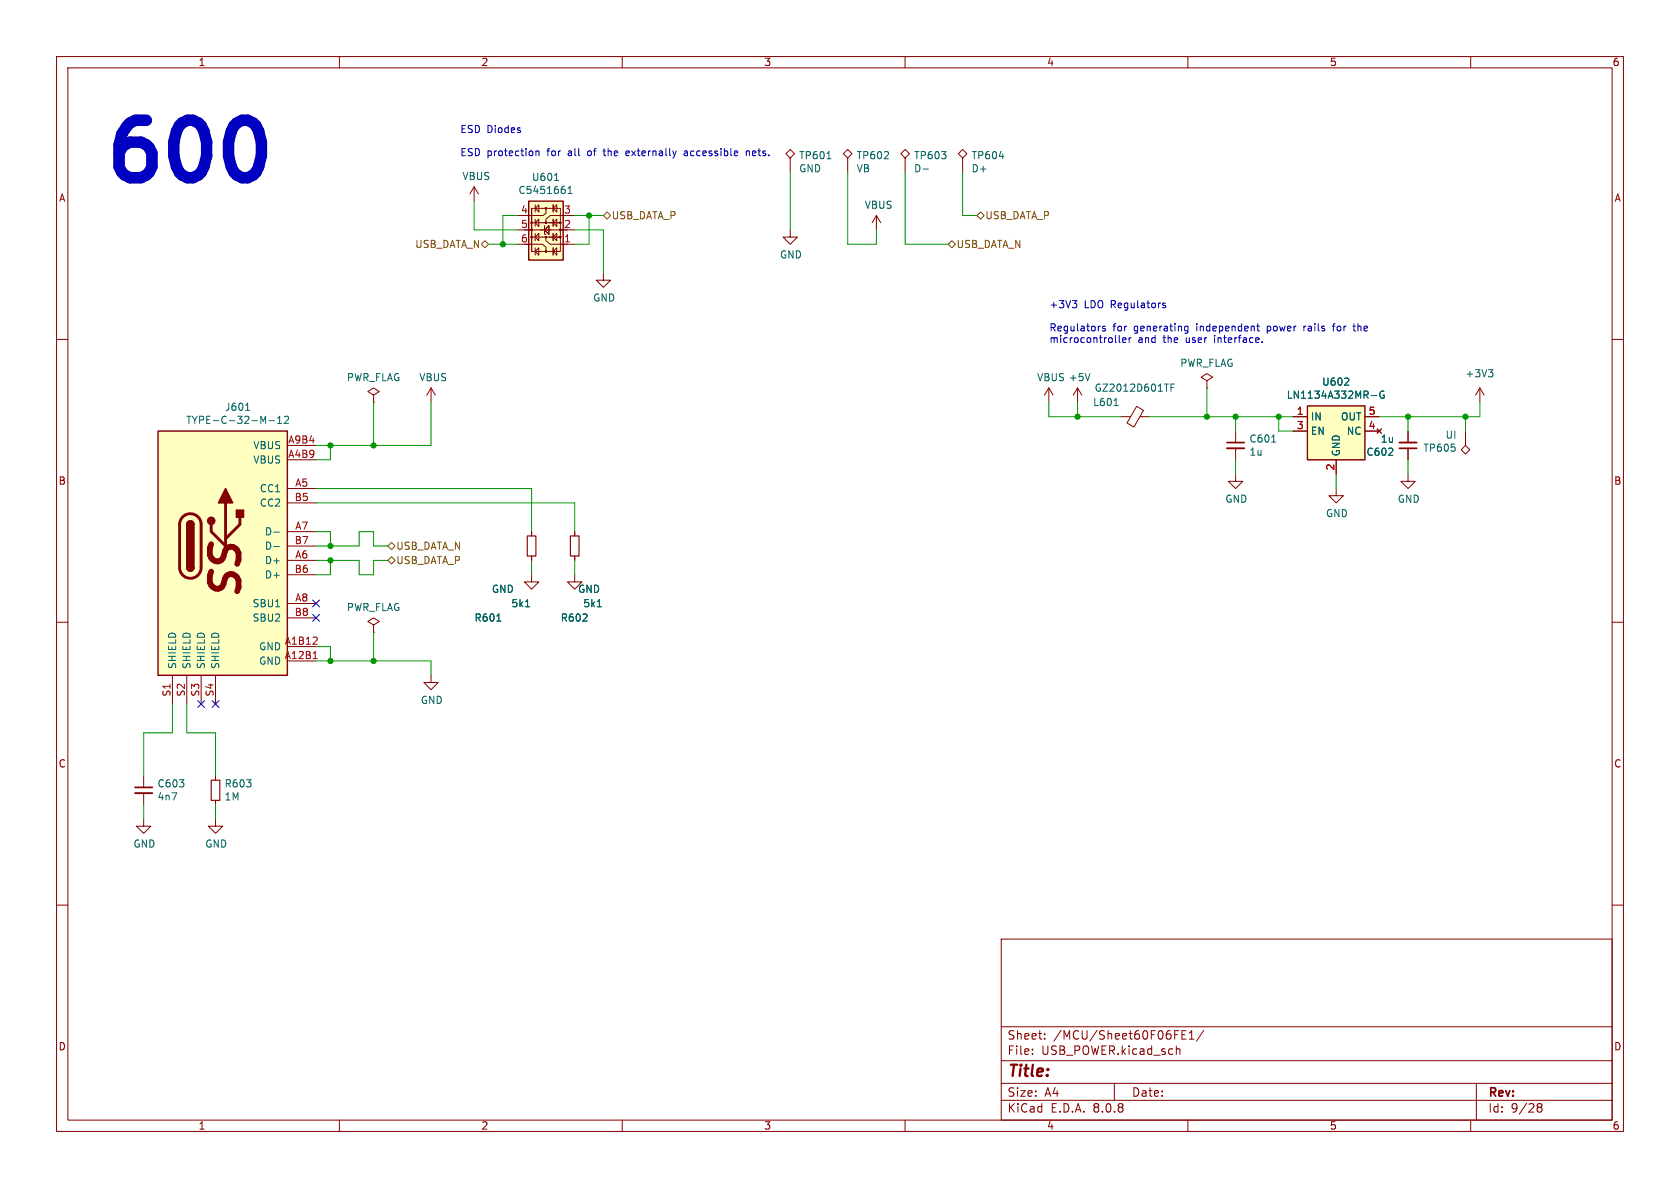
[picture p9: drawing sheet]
<svg xmlns="http://www.w3.org/2000/svg" width="297mm" height="210mm" viewBox="0 0 297 210" stroke-linecap="round" stroke-linejoin="round" font-family="sans-serif">
<g fill="none" stroke="#840000" stroke-width=".18">
<path d="M10 10h277v190h-277zM12 12h273v186h-273zM60 10v2M110 10v2M160 10v2M210 10v2M260 10v2M10 60h2M213.4 67.3l1-.6-1-.7-1.1 .7 1.1 .6v1.3M213.4 68.6h.1M285 60h2M10 110h2"/>
<path d="M285 110h2M25.4 137.2v2M25.4 140.2v2M10 160h2M177 166h108v32h-108zM285 160h2M60 198v2M110 198v2M160 198v2M177 194.5h108M177 191.5h108M177 187.5h108"/>
<path d="M177 181.5h108M182.5 186.3v.1M182.5 185.5v.1M184.7 183.6v.1M184.7 182.8v.1M197 191.5v3M208 184.9v1.5M208 185.5l.2-.1 .3 .1 .1 .9M209 182.9h.5M209.7 182.2h-.7v1.5h.7M210 198v2M210.2 183.7h.9"/>
<path d="M210.2 182.6l.5-.4v1.5M212.8 182.1l-1.3 2M260 198v2M261 191.5v6.5M271.7 195.5l.3 .2M271.7 195.4l.3-.3 .5 .1 .1 .3-.3 .2M272 195.7h.3M272 195.7l-.3 .3M272.3 195.7l.3 .3-.1 .5-.5 .1-.3-.3"/>
</g>
<path d="M23.9 140.2h3" fill="none" stroke="#840000" stroke-width=".33"/>
<path d="M23.9 139.2h3" fill="none" stroke="#840000" stroke-width=".3"/>
<path d="M27.9 76.2h22.9v43.2h-22.9z" fill="#ffffc2"/>
<path d="M27.9 76.2h22.9v43.2h-22.9zM33 92.7a.64 .64 0 0 1 .7-.6 .64 .64 0 0 1 .6 .6M33 100.3a.64 .64 0 0 0 .7 .7 .64 .64 0 0 0 .6-.7" fill="none" stroke="#840000" stroke-width=".25"/>
<path d="M32.3 91.4a1.9 1.9 0 0 1 2.1-.4 1.9 1.9 0 0 1 1.2 1.7v7.6a1.91 1.91 0 0 1-1.9 1.9 1.91 1.91 0 0 1-2-1.9l.1-7.7 .1-.7zM37.3 92.7v1.3l2.6 2.5M39.9 88.9v8.9M42.4 91.4v1.3l-2.5 2.6" fill="none" stroke="#840000" stroke-width=".51"/>
<g fill="#840000" stroke="#840000" stroke-width=".25">
<path d="M33 100.3h1.3a.64 .64 0 0 1-.6 .7 .64 .64 0 0 1-.7-.7z"/>
<path d="M33 92.7h1.3v7.6h-1.3z"/>
<path d="M33.2 92.3a.64 .64 0 0 1 .7-.2 .64 .64 0 0 1 .4 .6h-1.3z"/>
<path d="M39.9 86.4l1.2 2.5h-2.5z"/>
<path d="M41.8 90.2h1.3v1.2h-1.3z"/>
<circle cx="37.3" cy="92.1" r=".63"/>
</g>
<g fill="none" stroke="#840000" stroke-width=".18">
<path d="M160 26.4l.8 .8-.8 .7-.7-.7zM160 27.9v2.6M169.4 27.2l.8-.8 .7 .8-.7 .7zM170.2 27.9v2.6M106.7 48.3v1.2h1.2l-1.2 1.3-1.3-1.3h1.3M50.8 78.7h5.1M66 69.9l1.1-.7-1.1-.6-1 .6 1 .7v1.2M66 71.1h.1M76.2 68.6l-.8 1.3M76.2 68.6v2.5M76.2 68.6l.8 1.3M185.4 68.6l-.7 1.3"/>
<path d="M185.4 68.6v2.5M185.4 68.6l.8 1.3M190.5 68.6l-.8 1.3M190.5 68.6v2.5M190.5 68.6l.8 1.3M198.1 73.7h1.8M200.9 71.8l1.3 .7-1.7 3-1.3-.7zM201.5 73.7h1.7M258.3 79.5l.8-.8 .7 .8-.7 .8zM259.1 76.2v2.5M261.6 68.6l-.7 1.3M261.6 68.6v2.5"/>
<path d="M261.6 68.6l.8 1.3M50.8 81.3h5.1M50.8 86.4h5.1M50.8 99.1h5.1M50.8 94h5.1M50.8 88.9h5.1M50.8 96.5h5.1M94 94v.7M94 98.3v.8M101.6 94v.7M101.6 98.3v.8M30.5 119.4v5.1"/>
<path d="M33 119.4v5.1M35.6 119.4v5.1M38.1 119.4v5.1M50.8 116.8h5.1M50.8 114.3h5.1M50.8 106.7h5.1M50.8 101.6h5.1M50.8 109.2h5.1M66 110.5l1.1-.6-1.1-.7-1 .7 1 .6v1.3M66 111.8h.1M94 101.6v1.3h-1.3l1.3 1.2 1.2-1.2h-1.2M101.6 101.6v1.3h-1.3l1.3 1.2 1.3-1.2h-1.3"/>
</g>
<path d="M55.3 113.9h.8M55.4 116.4h.7M56 112.7v.5" fill="none" stroke="#a90000" stroke-width=".18"/>
<g fill="none" stroke="#006464" stroke-width=".18">
<path d="M163.2 29.9h.9M176.7 27.6h.7M43.4 72.5h.7M47.6 74.4h.9M49.1 74.8h.7M49.1 73.9l.3-.3v1.2M50.3 73.7l.5-.1 .2 .3-.8 .9h.8M192.7 66l-.4 1.3M196.9 71.7h.8M207 68.5h.4M207.6 67.9h-.6v1.3M263.1 65.3h.8l-.4 .5"/>
<path d="M263.7 65.8l.2 .3v.3l-.2 .2M48.4 94.1h1M48.4 96.6h1M87.8 109.8h.7M92.9 107.3h.7M105.6 107.3h.7"/>
</g>
<path d="M93.2 94.7h1.5v3.6h-1.5zM100.8 94.7h1.6v3.6h-1.6z" fill="none" stroke="#840000" stroke-width=".2"/>
<path d="M231.1 71.8h10.2v9.5h-10.2z" fill="#ffffc2"/>
<path d="M231.1 71.8h10.2v9.5h-10.2z" fill="none" stroke="#840000" stroke-width=".25"/>
<path d="M83.8 33l-.7 1.3M83.8 33v2.6M83.8 33l.8 1.3M228.6 73.7h2.5M228.6 76.2h2.5M241.3 73.7h2.5M241.3 76.2h2.5M243.5 75.8l.7 .8M244.2 75.8l-.7 .8M236.2 81.3v2.5" fill="none" stroke="#840000" stroke-width=".18"/>
<path d="M237.7 68.1h.8M238.4 66.9v.5M242.4 69.9h1M244.7 69.2a.59 .59 0 0 0-.8 .6 .59 .59 0 0 0 .8 .5v-.4h-.2" fill="none" stroke="#006464" stroke-width=".18"/>
<path d="M93.5 35.6h6.1v10.4h-6.1z" fill="#ffffc2"/>
<path d="M93.5 35.6h6.1v10.4h-6.1z" fill="none" stroke="#840000" stroke-width=".25"/>
<g fill="none" stroke="#840000" stroke-width=".18">
<path d="M91.4 38.1h2.6M94 36.8h5.1v7.7h-5.1zM94 39.4h5.1M94.6 39.4l.6-.7v1.3zM94.6 36.8l.6-.6v1.3zM94.6 36.2v1.3M94.6 38.7v1.3M96.3 39.9v1.5h.2M96.5 36.8v.9l-.5 .4h-3.3M97.8 39.4l.6-.7v1.3zM97.8 36.8l.6-.6v1.3zM97.8 36.2v1.3"/>
<path d="M97.8 38.7v1.3M99.1 38.1h2.5M100.3 38.1h-3l-.8 .6v.8M139.7 26.4l.8 .8-.8 .7-.8-.7zM139.7 27.9v2.6M149.1 27.2l.8-.8 .7 .8-.7 .7zM149.9 27.9v2.6M154.9 38.1l-.7 1.3M154.9 38.1v2.5M154.9 38.1l.8 1.3M91.4 40.6h10.2M91.4 43.2h2.6"/>
<path d="M92.7 43.2h3.2l.6 .5v.9M94 41.9h5.1M94.6 44.5l.6-.7v1.3zM94.6 41.9l.6-.6v1.2zM94.6 41.3v1.2M94.6 43.8v1.3M96.3 40.6l.7-.7v1.5zM96.5 41.9v.6l.8 .7h3M97.8 44.5l.6-.7v1.3zM97.8 41.9l.6-.6v1.2zM97.8 41.3v1.2M97.8 43.8v1.3"/>
<path d="M99.1 43.2h2.5M139.7 40.6v1.3h1.3l-1.3 1.3-1.3-1.3h1.3M218.4 76.2v2M218.4 79.2v2.1M228.6 73.7h2.5M228.6 76.2h2.5M241.3 73.7h2.5M241.3 76.2h2.5M243.5 75.8l.7 .8M244.2 75.8l-.7 .8M248.9 76.2v2M248.9 79.2v2.1"/>
<path d="M94 94v.7M94 98.3v.8M101.6 94v.7M101.6 98.3v.8M218.4 83.8v1.3h1.3l-1.3 1.3-1.2-1.3h1.2M236.2 86.4v1.2h1.3l-1.3 1.3-1.3-1.3h1.3M236.2 81.3v2.5M248.9 83.8v1.3h1.3l-1.3 1.3-1.3-1.3h1.3M76.2 119.4v1.3h1.3l-1.3 1.2-1.3-1.2h1.3M38.1 137.2v.7M25.4 144.8v1.3h1.3l-1.3 1.2-1.3-1.2h1.3M38.1 144.8v1.3h1.3l-1.3 1.2-1.3-1.2h1.3"/>
<path d="M38.1 141.5v.7"/>
<circle cx="94" cy="39.4" r=".13"/>
<circle cx="96.5" cy="36.8" r=".13"/>
<circle cx="96.5" cy="39.4" r=".13"/>
<circle cx="99.1" cy="39.4" r=".13"/>
<circle cx="94" cy="40.6" r=".13"/>
<circle cx="94" cy="41.9" r=".13"/>
<circle cx="96.5" cy="41.9" r=".13"/>
<circle cx="96.5" cy="44.5" r=".13"/>
<circle cx="99.1" cy="41.9" r=".13"/>
<circle cx="99.1" cy="40.6" r=".13"/>
</g>
<path d="M98 31.9h.8M100.4 34.2h.7M100.4 33.3l.4-.4v1.3M146.2 28.1h.7M224.8 78.2h.7M237.7 68.1h.8M238.4 66.9v.5M242.4 69.9h1M244.7 69.2a.59 .59 0 0 0-.8 .6 .59 .59 0 0 0 .8 .5v-.4h-.2M87.8 109.8h.7M92.9 107.3h.7M105.6 107.3h.7" fill="none" stroke="#006464" stroke-width=".18"/>
<path d="M216.9 79.2h3.1M247.4 78.2h3" fill="none" stroke="#840000" stroke-width=".33"/>
<path d="M216.9 78.2h3.1M247.4 79.2h3" fill="none" stroke="#840000" stroke-width=".3"/>
<path d="M37.3 137.9h1.6v3.6h-1.6z" fill="none" stroke="#840000" stroke-width=".2"/>
<path d="M106.7 38.1l.6-.6 .6 .6-.6 .6zM172.7 38.1l.7-.6 .6 .6-.6 .6zM85.1 43.2l.6-.7 .7 .7-.7 .6zM168.3 42.5l.6 .7-.6 .6-.7-.6zM68.6 99.1l.6-.7 .6 .7-.6 .6zM68.6 96.5l.6-.6 .6 .6-.6 .7z" fill="none" stroke="#725600" stroke-width=".18"/>
<path d="M45.7 23.2l.5 1.9v2.5l-.5 1.9" fill="none" stroke="#0000c2" stroke-width="2"/>
<g fill="none" stroke="#0000c2" stroke-width=".18">
<path d="M94.7 26.7v.8M94.7 26.8l.2-.1h.3l.1 .8M106.6 26.7h.5M106.8 26.3v1.2M111.1 26.7h-.3l-.1 .2v.6h.4M111.3 27l-.6 .1M121 26.7h.5M121.5 27h-.4l-.2 .2 .2 .3h.4M131.9 26.8l.2-.1h.3l.1 .8M131.9 26.7v.8M189.6 53.1h.8l-.5 .5M190.1 53.6l.3 .3v.3l-.3 .2"/>
<path d="M194.4 57.7h.1M195.4 57.7h-.3l-.2 .1 .1 .2 .4 .1v.3h-.5M197.9 59.3v1.1l.1 .1M199.6 59.7v.8M200 59.7l-.4 .2M205.5 53.8l.6 .4-.2 .2h-.4M206 53.6h-.3l-.2 .1M209.4 58.3l.2 .2 .4-.1M210 57.7h-.4l-.2 .2M210 57.7v1l-.2 .2h-.3M222.2 57.7h.5M222.3 57.2v1.1l.4 .2"/>
<path d="M230.5 57.7v.8M230.8 57.7l-.3 .2M235.5 57.7h.5M236 57.2l-.3 .2v1.1M239.2 57.7h.4M239.3 57.2v1.1l.3 .2M198.5 60.1l.6-.1-.1-.2-.4-.1-.1 .2v.6h.5M223.1 60.4v.1"/>
</g>
<g fill="none" stroke="#009600" stroke-width=".18">
<path d="M83.8 35.6v5h7.6M91.4 38.1h-2.5v5.1M101.6 38.1h5.1M104.1 38.1v5.1h-2.5M139.7 30.5v10.1M149.9 30.5v12.7h5v-2.6M160 30.5v12.7h7.6M170.2 30.5v7.6h2.5M86.4 43.2h5M101.6 40.6h5.1v7.7M58.4 78.7v2.6h-2.5M66 71.1v7.6"/>
<path d="M76.2 71.1v7.6h-20.3M185.4 71.1v2.6h12.7M190.5 71.1v2.6M203.2 73.7h25.4M213.4 68.6v5.1M218.4 73.7v2.5M226.1 73.7v2.5h2.5M248.9 73.7v2.5M259.1 73.7v2.5M261.6 71.1v2.6h-17.8M55.9 96.5h7.6v-2.5h2.5v2.5h2.6M55.9 99.1h7.6v2.5h2.5v-2.5h2.6"/>
<path d="M55.9 94h2.5v2.5M55.9 86.4h38.1v7.6M55.9 88.9h45.7v5.1M58.4 99.1v2.5h-2.5M94 99.1v2.5M101.6 99.1v2.5M218.4 81.3v2.5M236.2 83.8v2.6M248.9 81.3v2.5M55.9 114.3h2.5v2.5M55.9 116.8h20.3v2.6M66 111.8v5"/>
<path d="M30.5 124.5v5h-5.1v7.7M33 124.5v5h5.1v7.7M25.4 142.2v2.6M38.1 142.2v2.6"/>
</g>
<path d="M55.3 108.6l1.2 1.2M55.3 106.1l1.2 1.2M56.5 106.1l-1.2 1.2M56.5 108.6l-1.2 1.2M35 123.9l1.2 1.2M36.2 123.9l-1.2 1.2M37.5 123.9l1.2 1.2M38.7 123.9l-1.2 1.2" fill="none" stroke="#000084" stroke-width=".18"/>
<g fill="#009600" stroke="#009600" stroke-width=".18">
<circle cx="248.9" cy="73.7" r=".46"/>
<circle cx="226.1" cy="73.7" r=".46"/>
<circle cx="218.4" cy="73.7" r=".46"/>
<circle cx="259.1" cy="73.7" r=".46"/>
<circle cx="213.4" cy="73.7" r=".46"/>
<circle cx="190.5" cy="73.7" r=".46"/>
<circle cx="58.4" cy="99.1" r=".46"/>
<circle cx="58.4" cy="96.5" r=".46"/>
<circle cx="58.4" cy="78.7" r=".46"/>
<circle cx="58.4" cy="116.8" r=".46"/>
<circle cx="66" cy="116.8" r=".46"/>
<circle cx="66" cy="78.7" r=".46"/>
<circle cx="104.1" cy="38.1" r=".46"/>
<circle cx="88.9" cy="43.2" r=".46"/>
</g>
<text font-size="14.2" fill="#0000c2" x="17.8" y="32.8">600</text>
<text font-size="7.1" fill="#840000" x="43.9" y="106.5" transform="rotate(-90 43.9 106.5)">SS</text>
<text font-size="2.8" fill="#840000" x="178" y="190.9">Title:</text>
<g font-size="2.1" fill="#840000">
<text x="178" y="184">Sheet:</text>
<text x="186.2" y="184">/MCU/Sheet60F06FE1/</text>
<text x="178" y="186.7">File:</text>
<text x="184.1" y="186.7">USB_POWER.kicad_sch</text>
<text x="178" y="196.9">KiCad</text>
<text x="178" y="194.1">Size:</text>
<text x="184.7" y="194.1">A4</text>
<text x="185.7" y="196.9">E.D.A.</text>
<text x="193.3" y="196.9">8.0.8</text>
<text x="200" y="194.1">Date:</text>
<text x="263" y="194.3">Rev:</text>
<text x="263" y="196.9">Id:</text>
<text x="267.1" y="196.9">9/28</text>
</g>
<g font-size="1.8" fill="#840000">
<text x="35" y="11.9">1</text>
<text x="85" y="11.9">2</text>
<text x="135" y="11.9">3</text>
<text x="185" y="11.9">4</text>
<text x="235" y="11.9">5</text>
<text x="285" y="11.9">6</text>
<text x="10.3" y="35.9">A</text>
<text x="285.3" y="35.9">A</text>
<text x="10.3" y="85.9">B</text>
<text x="285.3" y="85.9">B</text>
<text x="10.3" y="135.9">C</text>
<text x="285.3" y="135.9">C</text>
<text x="10.3" y="185.9">D</text>
<text x="285.3" y="185.9">D</text>
<text x="35" y="199.9">1</text>
<text x="85" y="199.9">2</text>
<text x="135" y="199.9">3</text>
<text x="185" y="199.9">4</text>
<text x="235" y="199.9">5</text>
<text x="285" y="199.9">6</text>
</g>
<g font-size="1.8" fill="#0000c2">
<text x="81.3" y="23.6">ESD Diodes</text>
<text x="81.3" y="27.7">ESD protection</text>
<text x="96.9" y="27.7">for</text>
<text x="100.7" y="27.7">all</text>
<text x="104.3" y="27.7">of</text>
<text x="107.4" y="27.7">the</text>
<text x="111.5" y="27.7">externally</text>
<text x="122" y="27.7">accessible</text>
<text x="133.2" y="27.7">nets.</text>
<text x="185.4" y="54.6">+3V3</text>
<text x="185.4" y="58.7">Regulators</text>
<text x="191.7" y="54.6">LDO Regulators</text>
<text x="196.8" y="58.7">for</text>
<text x="200.6" y="58.7">generating</text>
<text x="211.8" y="58.7">independent</text>
<text x="224.5" y="58.7">power</text>
<text x="231.1" y="58.7">rails</text>
<text x="236.5" y="58.7">for</text>
<text x="240.4" y="58.7">the</text>
<text x="185.4" y="60.7">microcontroller</text>
<text x="201.2" y="60.7">and</text>
<text x="205.8" y="60.7">the</text>
<text x="209.9" y="60.7">user</text>
<text x="215.1" y="60.7">interface.</text>
</g>
<g font-size="1.8" fill="#006464">
<text x="141.2" y="28.3">TP601</text>
<text x="151.3" y="28.3">TP602</text>
<text x="161.5" y="28.3">TP603</text>
<text x="171.7" y="28.3">TP604</text>
<text x="81.7" y="32">VBUS</text>
<text x="91.5" y="34.5">C5451661</text>
<text x="93.9" y="32.2">U601</text>
<text x="141.2" y="30.7">GND</text>
<text x="151.3" y="30.7">VB</text>
<text x="161.5" y="30.7">D-</text>
<text x="171.7" y="30.7">D+</text>
<text x="152.8" y="37.1">VBUS</text>
<text x="137.8" y="45.9">GND</text>
<text x="104.8" y="53.5">GND</text>
<text x="208.5" y="65">PWR_FLAG</text>
<text x="61.2" y="67.6">PWR_FLAG</text>
<text x="74" y="67.6">VBUS</text>
<text x="183.3" y="67.6">VBUS +5V</text>
<text x="193.2" y="72">L601</text>
<text x="193.4" y="69.4">GZ2012D601TF</text>
<text x="227.4" y="70.7">LN1134A332MR-G</text>
<text x="233.6" y="68.4">U602</text>
<text x="259" y="66.9">+3V3</text>
<text x="32.8" y="75.1">TYPE-C-32-M-12</text>
<text x="39.7" y="72.8">J601</text>
<text x="231.6" y="74.5">IN</text>
<text x="231.6" y="77.1">EN</text>
<text x="237" y="74.5">OUT</text>
<text x="238" y="77.1">NC</text>
<text x="255.5" y="77.7">UI</text>
<text x="44.7" y="82.1">VBUS</text>
<text x="44.7" y="79.6">VBUS</text>
<text x="220.8" y="78.4">C601</text>
<text x="220.8" y="80.7">1u</text>
<text x="237.1" y="80.8" transform="rotate(-90 237.1 80.8)">GND</text>
<text x="241.5" y="80.8">C602</text>
<text x="244" y="78.5">1u</text>
<text x="251.5" y="80.1">TP605</text>
<text x="45.8" y="87.2">CC1</text>
<text x="45.8" y="89.8">CC2</text>
<text x="216.5" y="89.1">GND</text>
<text x="247" y="89.1">GND</text>
<text x="46.7" y="94.8">D-</text>
<text x="234.3" y="91.6">GND</text>
<text x="46.7" y="99.9">D+</text>
<text x="46.7" y="97.4">D-</text>
<text x="44.6" y="107.5">SBU1</text>
<text x="46.7" y="102.5">D+</text>
<text x="86.9" y="105">GND</text>
<text x="90.3" y="107.5">5k1</text>
<text x="102.1" y="105">GND</text>
<text x="103" y="107.5">5k1</text>
<text x="44.6" y="110.1">SBU2</text>
<text x="61.2" y="108.2">PWR_FLAG</text>
<text x="83.8" y="110.1">R601</text>
<text x="99" y="110.1">R602</text>
<text x="31.3" y="118.4" transform="rotate(-90 31.3 118.4)">SHIELD</text>
<text x="33.9" y="118.4" transform="rotate(-90 33.9 118.4)">SHIELD</text>
<text x="36.4" y="118.4" transform="rotate(-90 36.4 118.4)">SHIELD</text>
<text x="39" y="118.4" transform="rotate(-90 39 118.4)">SHIELD</text>
<text x="45.7" y="117.7">GND</text>
<text x="45.7" y="115.2">GND</text>
<text x="74.3" y="124.6">GND</text>
<text x="27.7" y="139.4">C603</text>
<text x="27.7" y="141.7">4n7</text>
<text x="39.6" y="139.4">R603</text>
<text x="39.6" y="141.7">1M</text>
<text x="23.5" y="150">GND</text>
<text x="36.2" y="150">GND</text>
</g>
<g font-size="1.8" fill="#a90000">
<text x="92" y="37.8">4</text>
<text x="92" y="40.4">5</text>
<text x="99.6" y="40.4">2</text>
<text x="99.6" y="37.8">3</text>
<text x="92" y="42.9">6</text>
<text x="99.6" y="42.9">1</text>
<text x="229.2" y="73.4">1</text>
<text x="229.2" y="75.9">3</text>
<text x="241.9" y="75.9">4</text>
<text x="241.9" y="73.4">5</text>
<text x="50.8" y="81">A4B9</text>
<text x="50.8" y="78.5">A9B4</text>
<text x="236" y="83.3" transform="rotate(-90 236 83.3)">2</text>
<text x="52" y="88.6">B5</text>
<text x="52.1" y="86.1">A5</text>
<text x="52.1" y="93.7">A7</text>
<text x="52" y="101.3">B6</text>
<text x="52" y="96.3">B7</text>
<text x="52.1" y="98.8">A6</text>
<text x="52.1" y="106.4">A8</text>
<text x="52" y="109">B8</text>
<text x="50.2" y="116.6">A12B1</text>
<text x="50.2" y="114">A1B12</text>
<text x="30.2" y="123.2" transform="rotate(-90 30.2 123.2)">S1</text>
<text x="32.8" y="123.2" transform="rotate(-90 32.8 123.2)">S2</text>
<text x="35.3" y="123.2" transform="rotate(-90 35.3 123.2)">S3</text>
<text x="37.8" y="123.2" transform="rotate(-90 37.8 123.2)">S4</text>
</g>
<g font-size="1.8" fill="#725600">
<text x="108.1" y="39">USB_DATA_P</text>
<text x="174.1" y="39">USB_DATA_P</text>
<text x="73.3" y="44">USB_DATA_N</text>
<text x="169" y="44">USB_DATA_N</text>
<text x="70" y="99.9">USB_DATA_P</text>
<text x="70" y="97.4">USB_DATA_N</text>
</g>
</svg>
